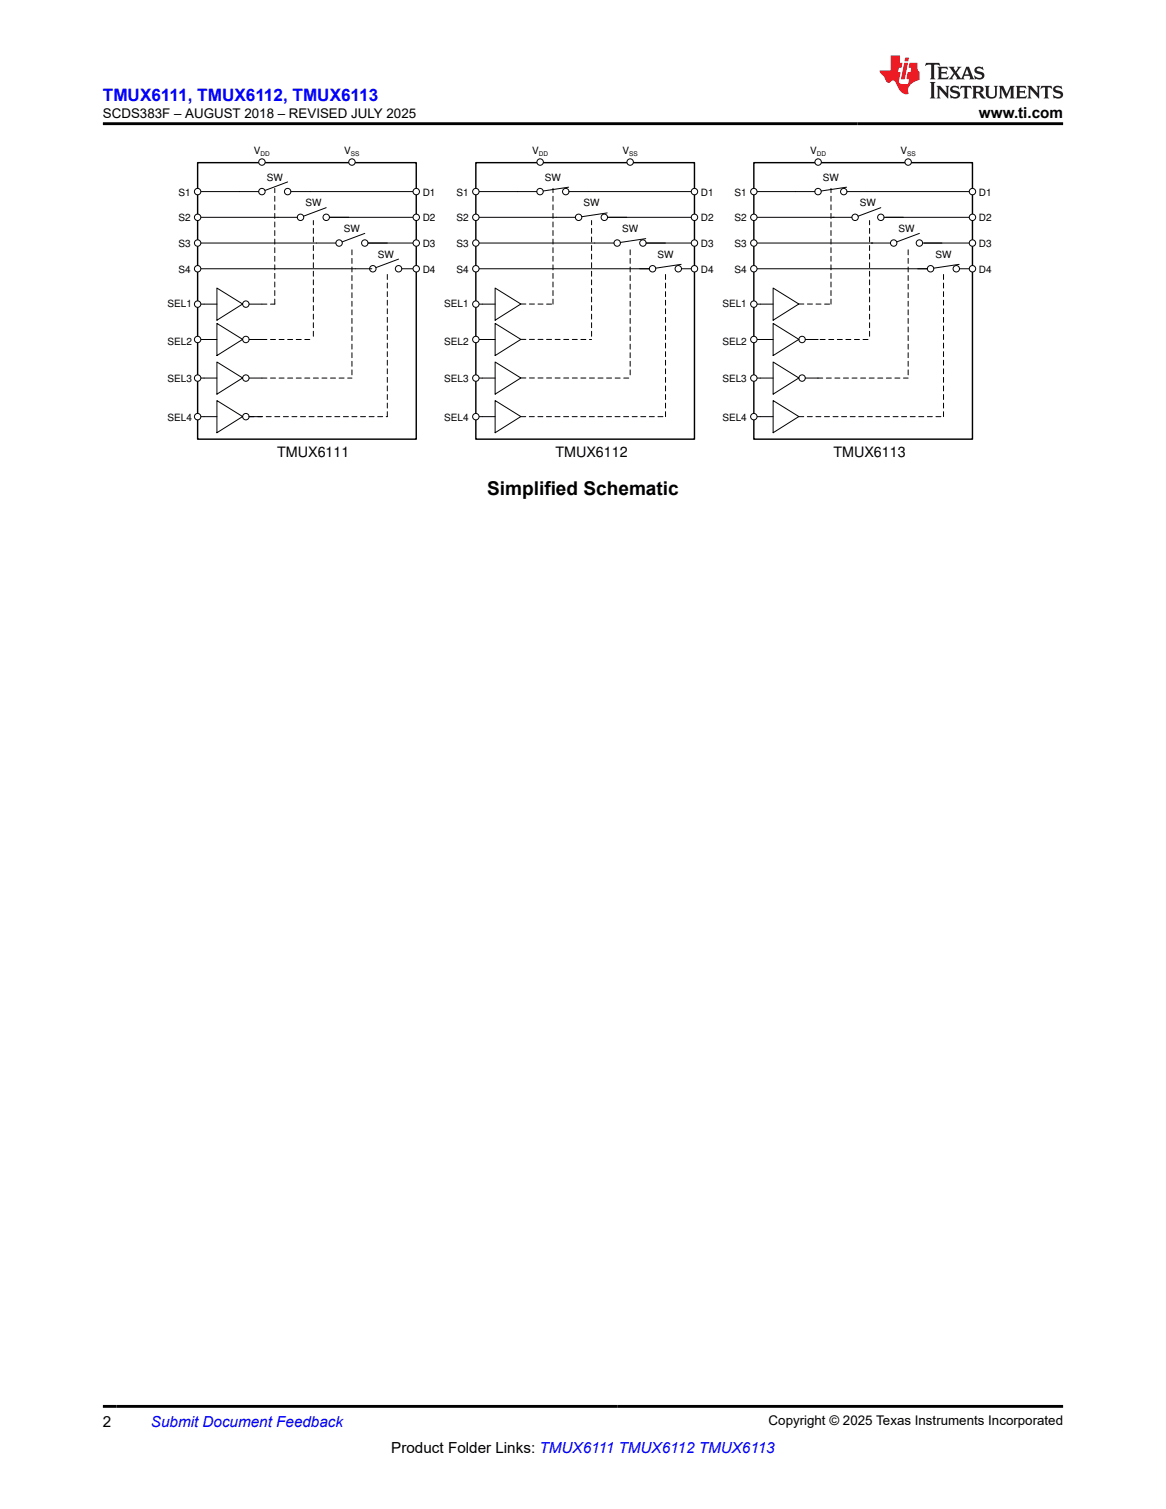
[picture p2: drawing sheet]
<svg xmlns="http://www.w3.org/2000/svg" width="216mm" height="279mm" viewBox="0 0 216 279" stroke-linecap="round" stroke-linejoin="round" font-family="sans-serif">
<path d="M36.6 30.1h40.5v51.2h-40.5z" fill="none" stroke="#000" stroke-width=".26"/>
<g fill="none" stroke="#000" stroke-width=".19">
<path d="M36.6 35.5h11.3M53.3 33.7l-4.2 1.6M53.9 35.5h23.2M60.4 38.5l-4.2 1.5M36.6 40.2h18.4M36.6 45h25.6M36.6 49.8h32.2M36.6 56.3h3.6M40.2 53.3l4.7 3-4.7 3zM40.2 59.9l4.7 2.9-4.7 3zM46.1 56.3h2.4M61 40.2h16.1"/>
<path d="M67.5 43.2l-4.2 1.6M68.1 45h9M73.8 48l-4.2 1.6M74.4 49.8h2.7M36.6 62.9h3.6M36.6 70h3.6M36.6 77.1h3.6M40.2 67l4.7 3-4.7 3zM40.2 74.2l4.7 2.9-4.7 3zM46.1 62.9h2.4M46.1 70h2.4M46.1 77.1h2.4"/>
<circle cx="48.5" cy="35.5" r=".6"/>
<circle cx="53.3" cy="35.5" r=".6"/>
<circle cx="45.5" cy="56.3" r=".6"/>
<circle cx="55.6" cy="40.2" r=".6"/>
<circle cx="60.4" cy="40.2" r=".6"/>
<circle cx="62.8" cy="45" r=".6"/>
<circle cx="67.5" cy="45" r=".6"/>
<circle cx="69" cy="49.8" r=".6"/>
<circle cx="73.8" cy="49.8" r=".6"/>
<circle cx="45.5" cy="62.9" r=".6"/>
<circle cx="45.5" cy="70" r=".6"/>
<circle cx="45.5" cy="77.1" r=".6"/>
</g>
<path d="M48.5 56.3h2.4M50.9 56.3v-21.4M46.1 77.1h25.6M48.5 62.9h9.5M48.5 70h16.7M58 62.3v-21.5M65.2 69.4v-23.8M71.7 77.1v-26.7" fill="none" stroke="#000" stroke-width=".19" stroke-dasharray=".9 .7"/>
<circle cx="36.6" cy="35.5" r=".6" fill="#fff"/>
<circle cx="36.6" cy="35.5" r=".6" fill="none" stroke="#000" stroke-width=".19"/>
<circle cx="36.6" cy="40.2" r=".6" fill="#fff"/>
<circle cx="36.6" cy="40.2" r=".6" fill="none" stroke="#000" stroke-width=".19"/>
<circle cx="36.6" cy="45" r=".6" fill="#fff"/>
<circle cx="36.6" cy="45" r=".6" fill="none" stroke="#000" stroke-width=".19"/>
<circle cx="36.6" cy="49.8" r=".6" fill="#fff"/>
<circle cx="36.6" cy="49.8" r=".6" fill="none" stroke="#000" stroke-width=".19"/>
<circle cx="36.6" cy="56.3" r=".6" fill="#fff"/>
<circle cx="36.6" cy="56.3" r=".6" fill="none" stroke="#000" stroke-width=".19"/>
<circle cx="36.6" cy="62.9" r=".6" fill="#fff"/>
<circle cx="36.6" cy="62.9" r=".6" fill="none" stroke="#000" stroke-width=".19"/>
<circle cx="36.6" cy="70" r=".6" fill="#fff"/>
<circle cx="36.6" cy="70" r=".6" fill="none" stroke="#000" stroke-width=".19"/>
<circle cx="36.6" cy="77.1" r=".6" fill="#fff"/>
<circle cx="36.6" cy="77.1" r=".6" fill="none" stroke="#000" stroke-width=".19"/>
<circle cx="77.1" cy="35.5" r=".6" fill="#fff"/>
<circle cx="77.1" cy="35.5" r=".6" fill="none" stroke="#000" stroke-width=".19"/>
<circle cx="77.1" cy="40.2" r=".6" fill="#fff"/>
<circle cx="77.1" cy="40.2" r=".6" fill="none" stroke="#000" stroke-width=".19"/>
<circle cx="77.1" cy="45" r=".6" fill="#fff"/>
<circle cx="77.1" cy="45" r=".6" fill="none" stroke="#000" stroke-width=".19"/>
<circle cx="77.1" cy="49.8" r=".6" fill="#fff"/>
<circle cx="77.1" cy="49.8" r=".6" fill="none" stroke="#000" stroke-width=".19"/>
<circle cx="48.5" cy="30" r=".6" fill="#fff"/>
<circle cx="48.5" cy="30" r=".6" fill="none" stroke="#000" stroke-width=".19"/>
<circle cx="65.2" cy="30" r=".6" fill="#fff"/>
<g fill="none" stroke="#000" stroke-width=".19">
<path d="M88.1 35.5h7.7M108.9 35.5h19.7M88.1 56.3h3.6M88.1 40.2h14.9M88.1 45h22M88.1 49.8h32.1M91.7 53.3l4.7 3-4.7 3zM91.7 59.9l4.7 2.9-4.7 3zM112.5 40.2h16.1M119.7 45h8.9M88.1 62.9h3.6M88.1 70h3.6"/>
<path d="M88.1 77.1h3.6M91.7 67l4.7 3-4.7 3zM91.7 74.2l4.7 2.9-4.7 3z"/>
<circle cx="65.2" cy="30" r=".6"/>
</g>
<path d="M88.1 30.1h40.5v51.2h-40.5z" fill="none" stroke="#000" stroke-width=".26"/>
<path d="M96.4 56.3h6M102.4 56.3v-21.4M96.4 77.1h26.8M96.4 62.8l13.1 .1M96.4 70h20.3M109.5 62.3v-21.5M116.7 69.4v-23.8M123.2 77.1v-26.7" fill="none" stroke="#000" stroke-width=".19" stroke-dasharray=".9 .7"/>
<circle cx="88.1" cy="35.5" r=".6" fill="#fff"/>
<circle cx="88.1" cy="35.5" r=".6" fill="none" stroke="#000" stroke-width=".19"/>
<circle cx="88.1" cy="40.2" r=".6" fill="#fff"/>
<circle cx="88.1" cy="40.2" r=".6" fill="none" stroke="#000" stroke-width=".19"/>
<circle cx="88.1" cy="45" r=".6" fill="#fff"/>
<circle cx="88.1" cy="45" r=".6" fill="none" stroke="#000" stroke-width=".19"/>
<circle cx="88.1" cy="49.8" r=".6" fill="#fff"/>
<circle cx="88.1" cy="49.8" r=".6" fill="none" stroke="#000" stroke-width=".19"/>
<circle cx="88.1" cy="56.3" r=".6" fill="#fff"/>
<circle cx="88.1" cy="56.3" r=".6" fill="none" stroke="#000" stroke-width=".19"/>
<circle cx="88.1" cy="62.9" r=".6" fill="#fff"/>
<circle cx="88.1" cy="62.9" r=".6" fill="none" stroke="#000" stroke-width=".19"/>
<circle cx="88.1" cy="70" r=".6" fill="#fff"/>
<circle cx="88.1" cy="70" r=".6" fill="none" stroke="#000" stroke-width=".19"/>
<circle cx="88.1" cy="77.1" r=".6" fill="#fff"/>
<circle cx="88.1" cy="77.1" r=".6" fill="none" stroke="#000" stroke-width=".19"/>
<circle cx="128.6" cy="35.5" r=".6" fill="#fff"/>
<circle cx="128.6" cy="35.5" r=".6" fill="none" stroke="#000" stroke-width=".19"/>
<circle cx="128.6" cy="40.2" r=".6" fill="#fff"/>
<circle cx="128.6" cy="40.2" r=".6" fill="none" stroke="#000" stroke-width=".19"/>
<circle cx="128.6" cy="45" r=".6" fill="#fff"/>
<circle cx="128.6" cy="45" r=".6" fill="none" stroke="#000" stroke-width=".19"/>
<circle cx="128.6" cy="49.8" r=".6" fill="#fff"/>
<circle cx="128.6" cy="49.8" r=".6" fill="none" stroke="#000" stroke-width=".19"/>
<circle cx="100" cy="30" r=".6" fill="#fff"/>
<circle cx="100" cy="30" r=".6" fill="none" stroke="#000" stroke-width=".19"/>
<circle cx="116.7" cy="30" r=".6" fill="#fff"/>
<g fill="none" stroke="#000" stroke-width=".19">
<path d="M95.8 35.5h3.6M105.3 34.7l-4.7 .7M105.4 35.5h3.5M112.4 39.4l-4.7 .7M139.6 35.5h7.7M160.4 35.5h19.7M103 40.2h3.5M110.1 45h3.6M112.5 40.2h3.6M118.4 49.8h1.8M119.6 44.2l-4.7 .7M119.6 45h3.6"/>
<path d="M126.1 48.9l-4.7 .8M126.2 49.8h1.8M139.6 40.2h14.9M139.6 45h22M139.6 49.8h32.1M139.6 56.3h3.6M143.2 53.3l4.7 3-4.7 3zM164 40.2h16.1M171.1 45h9M139.6 77.1h3.6M139.6 62.9h1.2M139.6 70h1.2"/>
<path d="M143.2 74.2l4.7 2.9-4.7 3z"/>
<circle cx="100" cy="35.5" r=".6"/>
<circle cx="104.8" cy="35.5" r=".6"/>
<circle cx="116.7" cy="30" r=".6"/>
<circle cx="107.1" cy="40.2" r=".6"/>
<circle cx="111.9" cy="40.2" r=".6"/>
<circle cx="114.3" cy="45" r=".6"/>
<circle cx="119" cy="45" r=".6"/>
<circle cx="120.8" cy="49.8" r=".6"/>
<circle cx="125.6" cy="49.8" r=".6"/>
</g>
<path d="M139.6 30.1h40.5v51.2h-40.5z" fill="none" stroke="#000" stroke-width=".26"/>
<path d="M147.9 56.3h6M153.9 56.3v-21.4M147.9 77.1h26.8M151.4 70h16.8M151.9 62.9h9.1M161 62.3v-21.5M168.2 69.4v-23.8M174.7 77.1v-26.7" fill="none" stroke="#000" stroke-width=".19" stroke-dasharray=".9 .7"/>
<circle cx="139.6" cy="35.5" r=".6" fill="#fff"/>
<circle cx="139.6" cy="35.5" r=".6" fill="none" stroke="#000" stroke-width=".19"/>
<circle cx="139.6" cy="40.2" r=".6" fill="#fff"/>
<circle cx="139.6" cy="40.2" r=".6" fill="none" stroke="#000" stroke-width=".19"/>
<circle cx="139.6" cy="45" r=".6" fill="#fff"/>
<circle cx="139.6" cy="45" r=".6" fill="none" stroke="#000" stroke-width=".19"/>
<circle cx="139.6" cy="49.8" r=".6" fill="#fff"/>
<circle cx="139.6" cy="49.8" r=".6" fill="none" stroke="#000" stroke-width=".19"/>
<circle cx="139.6" cy="56.3" r=".6" fill="#fff"/>
<circle cx="139.6" cy="56.3" r=".6" fill="none" stroke="#000" stroke-width=".19"/>
<circle cx="139.6" cy="62.9" r=".6" fill="#fff"/>
<circle cx="139.6" cy="62.9" r=".6" fill="none" stroke="#000" stroke-width=".19"/>
<circle cx="139.6" cy="70" r=".6" fill="#fff"/>
<circle cx="139.6" cy="70" r=".6" fill="none" stroke="#000" stroke-width=".19"/>
<circle cx="139.6" cy="77.1" r=".6" fill="#fff"/>
<circle cx="139.6" cy="77.1" r=".6" fill="none" stroke="#000" stroke-width=".19"/>
<circle cx="180.1" cy="35.5" r=".6" fill="#fff"/>
<circle cx="180.1" cy="35.5" r=".6" fill="none" stroke="#000" stroke-width=".19"/>
<circle cx="180.1" cy="40.2" r=".6" fill="#fff"/>
<circle cx="180.1" cy="40.2" r=".6" fill="none" stroke="#000" stroke-width=".19"/>
<circle cx="180.1" cy="45" r=".6" fill="#fff"/>
<circle cx="180.1" cy="45" r=".6" fill="none" stroke="#000" stroke-width=".19"/>
<circle cx="180.1" cy="49.8" r=".6" fill="#fff"/>
<circle cx="180.1" cy="49.8" r=".6" fill="none" stroke="#000" stroke-width=".19"/>
<circle cx="151.5" cy="30" r=".6" fill="#fff"/>
<circle cx="151.5" cy="30" r=".6" fill="none" stroke="#000" stroke-width=".19"/>
<circle cx="168.2" cy="30" r=".6" fill="#fff"/>
<g fill="none" stroke="#000" stroke-width=".19">
<path d="M147.3 35.5h3.6M156.8 34.7l-4.7 .7M156.8 35.5h3.6M163.1 38.5l-4.2 1.5M143.2 59.9l4.7 2.9-4.7 3zM154.2 40.2h3.5M161.3 45h3.6M163.7 40.2h3.6M169.9 49.8h1.8M170.2 43.2l-4.2 1.6M170.8 45h3.6M177.6 48.9l-4.7 .8"/>
<path d="M177.7 49.8h1.7M140.8 62.9h2.4M140.8 70h2.4M143.2 67l4.7 3-4.7 3zM149.1 62.9h2.4M149.1 70h2.4"/>
<circle cx="151.5" cy="35.5" r=".6"/>
<circle cx="156.2" cy="35.5" r=".6"/>
<circle cx="168.2" cy="30" r=".6"/>
<circle cx="158.3" cy="40.2" r=".6"/>
<circle cx="163.1" cy="40.2" r=".6"/>
<circle cx="165.5" cy="45" r=".6"/>
<circle cx="170.2" cy="45" r=".6"/>
<circle cx="172.3" cy="49.8" r=".6"/>
<circle cx="177.1" cy="49.8" r=".6"/>
<circle cx="148.5" cy="62.9" r=".6"/>
<circle cx="148.5" cy="70" r=".6"/>
</g>
<path d="M171.5 11.6l-.2 .6a.81 .81 0 0 1 1.1-.1v2.2l-.2 .4h1l-.2-.4v-2.2a.95 .95 0 0 1 1.1 .1l-.2-.6zM173.6 12.4l.2 .3v1.6l-.2 .4h1.9l.1-.6a1.17 1.17 0 0 1-1.3 .3v-.8h.6l.4 .2v-.7l-.4 .2h-.6v-.5l.2-.2a1 1 0 0 1 1 .3l-.1-.5zM175.7 12.4l.9 1.1-1 1.2h.9l-.2-.2 .5-.8 .4 .8-.2 .2h1.6l-.2-.2 .2-.5h.9l.1 .5-.1 .2h.9l-.2-.4-.8-1.9h-.5l-.9 2.1-.9-1.1 .9-1h-.8l.2 .2-.4 .6-.4-.6 .2-.2zM179 12.8l.4 1h-.7zM180.7 12.5a.65 .65 0 0 0-.2 .7 .65 .65 0 0 0 .6 .5l.6 .1 .1 .3a.79 .79 0 0 1-.7 .4 .79 .79 0 0 1-.7-.5l.1 .7 .2-.1a.93 .93 0 0 0 1.1 0 .93 .93 0 0 0 .4-.9 1.46 1.46 0 0 0-1.2-.6l-.1-.3a1.09 1.09 0 0 1 1.2 .2l-.2-.6-.1 .1-.5-.2zM172.2 15.2l.2 .4v2.2l-.2 .4h1l-.2-.4v-2.2l.2-.4zM173.4 15.9l.2 .4v1.5l-.2 .4h.8l-.3-.4 .1-1.3 1.6 1.8v-2l.2-.4h-.7l.1 .2 .1 1.1-1.2-1.3zM176.2 16a.65 .65 0 0 0-.2 .8 .65 .65 0 0 0 .6 .4l.6 .2 .1 .2a.79 .79 0 0 1-.7 .4 .79 .79 0 0 1-.7-.5l.1 .7 .2-.1a.93 .93 0 0 0 1.1 .1 .93 .93 0 0 0 .4-1 1.46 1.46 0 0 0-1.2-.5l-.1-.4a1.09 1.09 0 0 1 1.2 .2l-.1-.6-.2 .1-.5-.1zM177.9 15.9l-.1 .6a.63 .63 0 0 1 .8-.3v1.6l-.3 .4h1l-.2-.4v-1.6a.66 .66 0 0 1 .8 .3l-.1-.6zM180 15.9l.2 .4v1.5l-.2 .4h1l-.2-.2-.1-.7h.5l.1 .2a.79 .79 0 0 0 1.2 .6l-1-.9a.61 .61 0 0 0 .6-.6 .61 .61 0 0 0-.5-.7zM180.8 16.2h.1a.47 .47 0 0 1 .5 .1 .47 .47 0 0 1 .1 .5l-.1 .1-.7 .1zM182.3 15.9l.2 .2a2.27 2.27 0 0 0 .4 2 1.04 1.04 0 0 0 1.7-.7v-1.3l.2-.2h-.8l.2 .4v1.1a.6 .6 0 0 1-.6 .6 .6 .6 0 0 1-.6-.6v-1.1l.3-.4zM184.9 15.9l.2 .4v1.5l-.2 .4h.8l-.3-.4v-1.4l.9 1.9 .9-1.9v1.4l-.3 .4h1l-.2-.4v-1.5l.2-.4h-.8l-.7 1.5-.6-1.5zM188.1 15.9l.2 .4v1.5l-.2 .4h1.9l.1-.6a1.17 1.17 0 0 1-1.3 .3v-.8h.6l.4 .2v-.6l-.4 .2h-.6v-.6l.2-.1a1.01 1.01 0 0 1 1 .3l-.1-.6zM190.2 15.9l.3 .4v1.5l-.3 .4h.8l-.2-.4v-1.3l1.6 1.8v-2l.2-.4h-.7l.2 .2v1.1l-1.2-1.3zM192.8 15.9l-.1 .6a.63 .63 0 0 1 .8-.3v1.6l-.3 .4h1l-.2-.4v-1.6a.66 .66 0 0 1 .8 .3l-.1-.6zM195.2 16a.65 .65 0 0 0-.2 .8 .65 .65 0 0 0 .6 .4l.6 .2 .2 .2a.79 .79 0 0 1-.7 .4 .79 .79 0 0 1-.7-.5l.1 .7 .2-.1a.93 .93 0 0 0 1 .1 .93 .93 0 0 0 .5-1 1.46 1.46 0 0 0-1.3-.5v-.4a1.09 1.09 0 0 1 1.2 .2l-.2-.6-.2 .1-.5-.1z" fill="#231f20"/>
<path d="M164.9 10.3v2.7h-2l.1 .4 .8 1a.95 .95 0 0 0 1 .9 .59 .59 0 0 1 .5-.4 .59 .59 0 0 1 .5 .3l.4 .8a1.59 1.59 0 0 0 2.1 1.4 1.61 1.61 0 0 1 1-2.3l1-.3-.1-1.5a1.59 1.59 0 0 1-.3-1.7h-1.5l-.2 .9h.6l-.2 .9h-.5l-.2 .9v.3l.4 .1-.1 .9h-.7a.73 .73 0 0 1-1-.7l.3-1.5h-.5l.1-.9h.5l.2-.9h-.5v-1.3zM167.4 11.6l-.6 3.1h.7l.6-3.1zM167.6 10.7l-.1 .6h.7l.1-.6z" fill="#ed1c24"/>
<path d="M19 22.9h177.8M19 260.4h177.8" fill="none" stroke="#000" stroke-width=".53"/>
<text font-size="3.5" x="90.2" y="91.6">Simplified Schematic</text>
<text font-size="3.2" fill="#00f" x="19" y="18.7">TMUX6111, TMUX6112, TMUX6113</text>
<g font-size="2.8">
<text x="181.3" y="21.8">www.ti.com</text>
<text x="19" y="264.2">2</text>
<text x="72.4" y="269">Product Folder Links: TMUX6111 TMUX6112 TMUX6113</text>
</g>
<text font-size="2.8" fill="#00f" x="27.9" y="264.2">Submit Document Feedback</text>
<g font-size="2.6">
<text x="51.3" y="84.7">TMUX6111</text>
<text x="102.8" y="84.7">TMUX6112</text>
<text x="154.3" y="84.7">TMUX6113</text>
</g>
<g font-size="2.5">
<text x="19.1" y="21.9">SCDS383F – AUGUST 2018 – REVISED JULY 2025</text>
<text x="142.3" y="263.9">Copyright © 2025 Texas Instruments Incorporated</text>
</g>
<g font-size="1.9">
<text x="47" y="28.6">V</text>
<text x="63.7" y="28.6">V</text>
<text x="98.5" y="28.6">V</text>
<text x="115.3" y="28.6">V</text>
<text x="150" y="28.6">V</text>
<text x="166.7" y="28.6">V</text>
<text x="49.4" y="33.5">SW</text>
<text x="100.9" y="33.5">SW</text>
<text x="152.4" y="33.5">SW</text>
<text x="33" y="36.3">S1</text>
<text x="33" y="41">S2</text>
<text x="56.5" y="38.2">SW</text>
<text x="78.3" y="36.3">D1</text>
<text x="78.3" y="41">D2</text>
<text x="84.6" y="36.3">S1</text>
<text x="84.6" y="41">S2</text>
<text x="108" y="38.2">SW</text>
<text x="129.8" y="36.3">D1</text>
<text x="129.8" y="41">D2</text>
<text x="136" y="36.3">S1</text>
<text x="136" y="41">S2</text>
<text x="159.2" y="38.2">SW</text>
<text x="181.3" y="36.3">D1</text>
<text x="181.3" y="41">D2</text>
<text x="33" y="45.7">S3</text>
<text x="63.7" y="43">SW</text>
<text x="69.9" y="47.7">SW</text>
<text x="78.3" y="45.7">D3</text>
<text x="84.6" y="45.7">S3</text>
<text x="115.2" y="43">SW</text>
<text x="121.7" y="47.7">SW</text>
<text x="129.8" y="45.7">D3</text>
<text x="136" y="45.7">S3</text>
<text x="166.4" y="43">SW</text>
<text x="173.2" y="47.7">SW</text>
<text x="181.3" y="45.7">D3</text>
<text x="33" y="50.5">S4</text>
<text x="78.3" y="50.5">D4</text>
<text x="84.6" y="50.5">S4</text>
<text x="129.8" y="50.5">D4</text>
<text x="136" y="50.5">S4</text>
<text x="181.3" y="50.5">D4</text>
<text x="31" y="56.9">SEL1</text>
<text x="82.2" y="56.9">SEL1</text>
<text x="133.8" y="56.9">SEL1</text>
<text x="31" y="63.8">SEL2</text>
<text x="82.2" y="63.8">SEL2</text>
<text x="133.8" y="63.8">SEL2</text>
<text x="31" y="70.7">SEL3</text>
<text x="82.2" y="70.7">SEL3</text>
<text x="133.8" y="70.7">SEL3</text>
<text x="31" y="77.9">SEL4</text>
<text x="82.2" y="77.9">SEL4</text>
<text x="133.8" y="77.9">SEL4</text>
</g>
<g font-size="1.2">
<text x="48.2" y="28.8">DD</text>
<text x="65" y="28.8">SS</text>
<text x="99.8" y="28.8">DD</text>
<text x="116.5" y="28.8">SS</text>
<text x="151.2" y="28.8">DD</text>
<text x="168" y="28.8">SS</text>
</g>
</svg>
